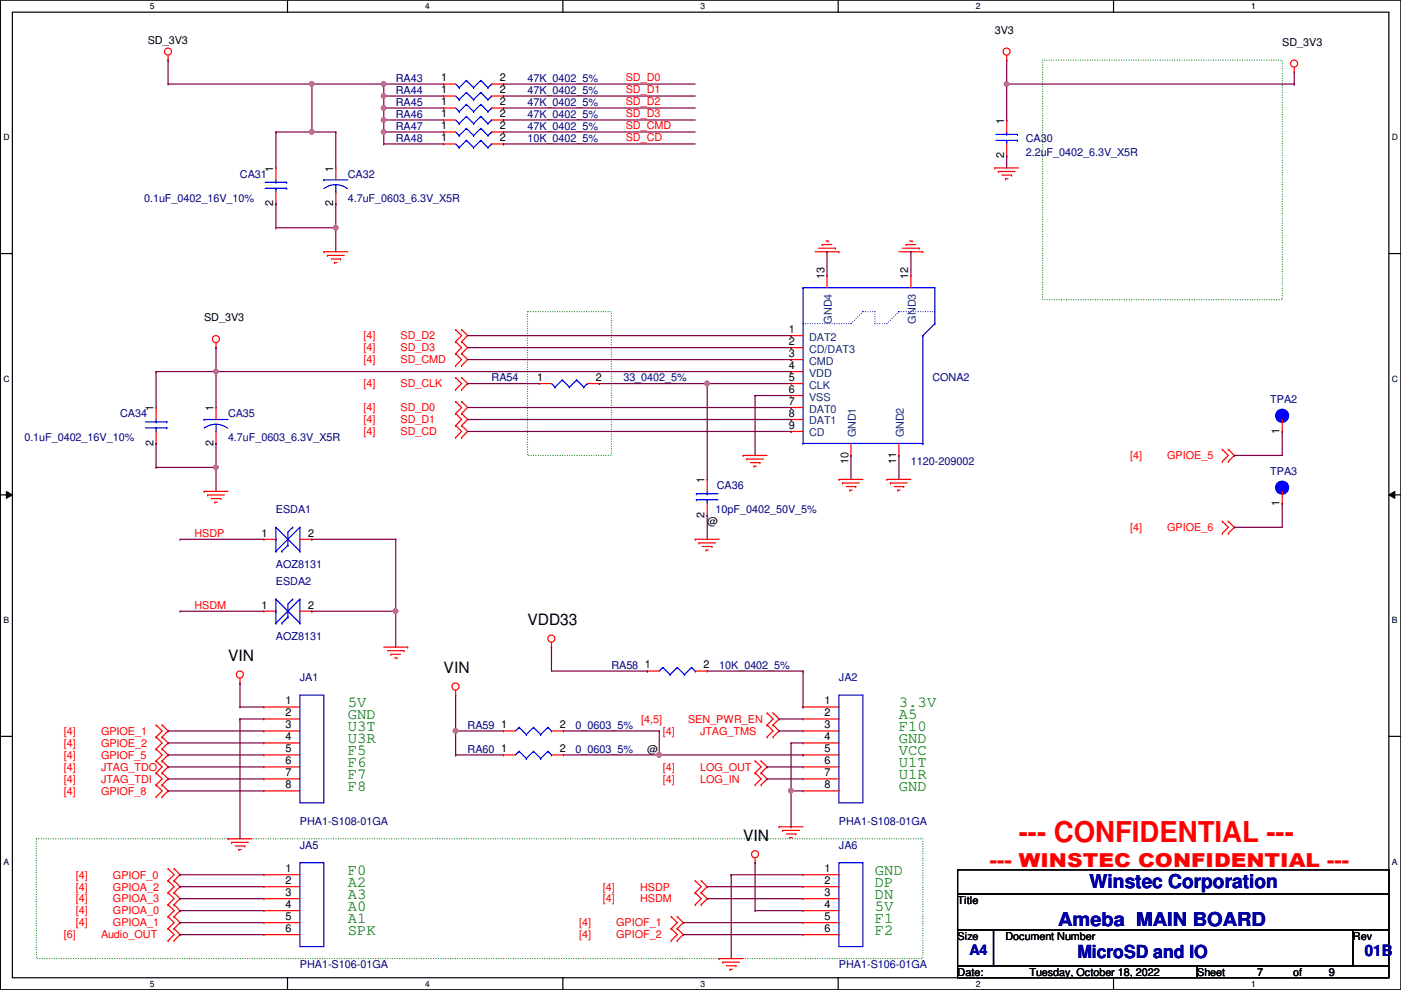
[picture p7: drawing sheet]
<svg xmlns="http://www.w3.org/2000/svg" width="297mm" height="210mm" viewBox="0 0 297 210" stroke-linecap="round" stroke-linejoin="round" font-family="sans-serif">
<path d="M.1 0h296.9v209.8h-296.9zM2.6 2.6h291.9v204.7h-291.9z" fill="none" stroke="#000" stroke-width=".25"/>
<g fill="#fff">
<path d="M31.8 .3h1v2h-1z"/>
<path d="M31.8 207.6h1v1.9h-1z"/>
</g>
<path d="M61 0v2.6M61 207.3v2.5" fill="none" stroke="#000" stroke-width=".25"/>
<g fill="#fff">
<path d="M90.1 .3h1v2h-1z"/>
<path d="M90.1 207.6h1v1.9h-1z"/>
</g>
<path d="M119.3 0v2.6M119.3 207.3v2.5" fill="none" stroke="#000" stroke-width=".25"/>
<g fill="#fff">
<path d="M148.5 .3h1v2h-1z"/>
<path d="M148.5 207.6h1v1.9h-1z"/>
</g>
<path d="M177.7 0v2.6M177.7 207.3v2.5" fill="none" stroke="#000" stroke-width=".25"/>
<g fill="#fff">
<path d="M206.9 .3h1v2h-1z"/>
<path d="M206.9 207.6h1v1.9h-1z"/>
</g>
<path d="M236.1 0v2.6M236.1 207.3v2.5" fill="none" stroke="#000" stroke-width=".25"/>
<g fill="#fff">
<path d="M265.3 .3h.9v2h-.9z"/>
<path d="M265.3 207.6h.9v1.9h-.9z"/>
<path d="M.7 28.2h1.3v1.9h-1.3z"/>
<path d="M295.1 28.2h1.3v1.9h-1.3z"/>
<path d="M.7 79.3h1.3v2h-1.3z"/>
<path d="M295.1 79.3h1.3v2h-1.3z"/>
</g>
<path d="M.1 53.8h2.5M294.5 53.8h2.5" fill="none" stroke="#000" stroke-width=".25"/>
<g fill="#fff">
<path d="M.7 130.5h1.2v2h-1.2z"/>
<path d="M295.1 130.5h1.2v2h-1.2z"/>
</g>
<path d="M.1 104.9h2.5M294.5 104.9h2.5" fill="none" stroke="#000" stroke-width=".25"/>
<path d="M1.4 104.2l1.2 .7-1.2 .8zM294.5 104.9l1.2-.7v1.5z" fill="#000"/>
<path d="M1.4 104.2l1.2 .7-1.2 .8zM294.5 104.9l1.2-.7v1.5z" fill="none" stroke="#000" stroke-width=".21"/>
<g fill="#fff">
<path d="M.7 181.7h1.2v2h-1.2z"/>
<path d="M295.1 181.7h1.2v2h-1.2z"/>
</g>
<path d="M.1 156.1h2.5M294.5 156.1h2.5M203 184.4h91.5v5.1h-91.5zM203 189.5h91.5v7.6h-91.5zM203 197.1h7.6v7.7h-7.6zM210.6 197.1h76.2v7.7h-76.2zM286.8 197.1h7.7v7.7h-7.7zM203 204.8h50.8v2.5h-50.8zM253.8 204.8h40.7v2.5h-40.7z" fill="none" stroke="#000" stroke-width=".25"/>
<path d="M221.1 12.7h50.8v50.8h-50.8zM111.8 66.1h17.8v30.5h-17.8zM7.7 177.8h188v25.4h-188z" fill="none" stroke="#007f00" stroke-width=".25" stroke-dasharray="0 .5"/>
<g fill="none" stroke="#f00" stroke-width=".25">
<path d="M35.6 12.7h.1M35.6 11.7v1M213.4 12.7h.1M213.4 11.7v1M274.4 15.3h.1M274.4 14.3v1M210.9 35.6h.1M210.9 35.6h5.1M211.7 36.4h.1M211.7 36.4h3.5M212.4 37.1h2.1M213.2 37.9h.1"/>
<path d="M213.2 37.9h.5M214.5 37.1h.1M68.7 53.4h.1M68.7 53.4h5M69.4 54.1h.1M69.4 54.1h3.6M70.2 54.9h2M70.9 55.7h.1M70.9 55.7h.6M72.2 54.9h.1M172.8 53.4h5.1M173.6 52.6h3.5"/>
<path d="M174.3 51.9h.1M174.3 51.9h2.1M175.1 51.1h.5M175.6 51.1h.1M177.1 52.6h.1M177.9 53.4h.1M190.6 53.4h5.1M191.3 52.6h3.6M192.1 51.9h.1M192.1 51.9h2M192.9 51.1h.5M193.4 51.1h.1"/>
<path d="M194.9 52.6h.1M195.7 53.4h.1M45.8 73.7h.1M45.8 72.7v1M96.6 72.4h.1M96.6 69.9h.1M96.6 75h.1M96.6 77.5h.1M96.6 69.9l1.3 1.3-1.3 1.2M96.6 72.4l1.3 1.3-1.3 1.3M96.6 75l1.3 1.2-1.3 1.3M97.9 69.9h.1"/>
<path d="M97.9 72.4h.1M97.9 75h.1M97.9 77.5h.1M97.9 69.9l1.2 1.3-1.2 1.2M97.9 72.4l1.2 1.3-1.2 1.3M97.9 75l1.2 1.2-1.2 1.3M96.6 82.6h.1M96.6 80.1h.1M96.6 87.7h.1M96.6 85.1h.1M96.6 90.2h.1M96.6 92.8h.1"/>
<path d="M96.6 80.1l1.3 1.2-1.3 1.3M96.6 85.1l1.3 1.3-1.3 1.3M96.6 87.7l1.3 1.2-1.3 1.3M96.6 90.2l1.3 1.3-1.3 1.3M97.9 80.1h.1M97.9 82.6h.1M97.9 85.1h.1M97.9 87.7h.1M97.9 90.2h.1M97.9 92.8h.1M97.9 80.1l1.2 1.2-1.2 1.3M97.9 85.1l1.2 1.3-1.2 1.3"/>
<path d="M97.9 87.7l1.2 1.2-1.2 1.3M97.9 90.2l1.2 1.3-1.2 1.3M157.6 96.6h.1M157.6 96.6h5M158.3 97.3h.1M158.3 97.3h3.6M159.1 98.1h2M159.8 98.8h.1M159.8 98.8h.6M161.1 98.1h.1M259.2 97.8h.1M259.2 95.3h.1"/>
<path d="M259.2 95.3l1.2 1.3-1.2 1.2M260.4 95.3h.1M260.4 97.8h.1M260.4 95.3l1.3 1.3-1.3 1.2M43.3 104.2h.1M43.3 104.2h5M44 104.9h.1M44 104.9h3.6M44.8 105.7h2M45.5 106.5h.1M45.5 106.5h.6M46.8 105.7h.1"/>
<path d="M147.4 114.3h.1M147.4 114.3h5.1M148.2 115.1h.1M148.2 115.1h3.5M148.9 115.9h2.1M149.7 116.6h.1M149.7 116.6h.5M151 115.9h.1M177.9 101.6h.1M177.9 101.6h5.1M178.6 102.4h.1M178.6 102.4h3.6"/>
<path d="M179.4 103.2h2M180.2 103.9h.1M180.2 103.9h.5M181.4 103.2h.1M188 101.6h.1M188 101.6h5.1M188.8 102.4h.1M188.8 102.4h3.6M189.6 103.2h2M190.3 103.9h.1M190.3 103.9h.5M191.6 103.2h.1"/>
<path d="M259.2 113.1h.1M259.2 110.5h.1M259.2 110.5l1.2 1.3-1.2 1.3M260.4 110.5h.1M260.4 113.1h.1M260.4 110.5l1.3 1.3-1.3 1.3M81.4 137.2h5M82.1 138h3.6M82.9 138.7h.1M82.9 138.7h2M83.6 139.5h.6M84.2 139.5h.1"/>
<path d="M85.7 138h.1M86.4 137.2h.1M116.9 137.2h.1M116.9 136.2v1M33.1 158.8h.1M33.1 156.3h.1M33.1 153.7h.1M33.1 153.7l1.3 1.3-1.3 1.3M33.1 158.8l1.3 1.3-1.3 1.2M33.1 156.3l1.3 1.2-1.3 1.3M34.4 158.8h.1M34.4 156.3h.1"/>
<path d="M34.4 153.7h.1M34.4 153.7l1.2 1.3-1.2 1.3M34.4 158.8l1.2 1.3-1.2 1.2M34.4 156.3l1.2 1.2-1.2 1.3M50.9 144.8h.1M50.9 143.8v1M96.6 147.4h.1M96.6 146.3v1.1M162.6 153.7h.1M162.6 151.2h.1M162.6 156.3h.1M162.6 151.2l1.3 1.2-1.3 1.3"/>
<path d="M162.6 153.7l1.3 1.3-1.3 1.3M163.9 151.2h.1M163.9 153.7h.1M163.9 156.3h.1M163.9 151.2l1.3 1.2-1.3 1.3M163.9 153.7l1.3 1.3-1.3 1.3M33.1 161.3h.1M33.1 163.9h.1M33.1 166.4h.1M33.1 169h.1M33.1 161.3l1.3 1.3-1.3 1.3M33.1 163.9l1.3 1.2-1.3 1.3"/>
<path d="M33.1 166.4l1.3 1.3-1.3 1.3M34.4 161.3h.1M34.4 163.9h.1M34.4 166.4h.1M34.4 169h.1M34.4 161.3l1.2 1.3-1.2 1.3M34.4 163.9l1.2 1.2-1.2 1.3M34.4 166.4l1.2 1.3-1.2 1.3M48.3 177.8h.1M48.3 177.8h5.1M49.1 178.6h.1M49.1 178.6h3.6"/>
<path d="M49.9 179.4h2M51.9 179.4h.1M160.1 163.9h.1M160.1 161.3h.1M160.1 166.4h.1M160.1 161.3l1.3 1.3-1.3 1.3M160.1 163.9l1.3 1.2-1.3 1.3M161.4 161.3h.1M161.4 163.9h.1M161.4 166.4h.1M161.4 161.3l1.2 1.3-1.2 1.3M161.4 163.9l1.2 1.2-1.2 1.3"/>
<path d="M165.2 175.3h.1M165.2 175.3h5.1M165.9 176.1h.1M165.9 176.1h3.6M166.7 176.8h2M167.5 177.6h.1M167.5 177.6h.5M168.7 176.8h.1M35.6 186.7h.1M35.6 184.2h.1M35.6 189.3h.1M35.6 191.8h.1"/>
<path d="M35.6 194.4h.1M35.6 196.9h.1M35.6 199.4h.1M35.6 184.2l1.3 1.3-1.3 1.2M35.6 186.7l1.3 1.3-1.3 1.3M35.6 189.3l1.3 1.2-1.3 1.3M35.6 191.8l1.3 1.3-1.3 1.3M35.6 194.4l1.3 1.2-1.3 1.3M35.6 196.9l1.3 1.3-1.3 1.2M36.9 184.2h.1M36.9 186.7h.1M36.9 189.3h.1"/>
<path d="M36.9 191.8h.1M36.9 194.4h.1M36.9 196.9h.1M36.9 199.4h.1M36.9 184.2l1.3 1.3-1.3 1.2M36.9 186.7l1.3 1.3-1.3 1.3M36.9 189.3l1.3 1.2-1.3 1.3M36.9 191.8l1.3 1.3-1.3 1.3M36.9 194.4l1.3 1.2-1.3 1.3M36.9 196.9l1.3 1.3-1.3 1.2M50.6 180.1h.1M50.6 180.1h.5"/>
<path d="M142.3 196.9h.1M142.3 194.4h.1M142.3 199.4h.1M142.3 194.4l1.3 1.2-1.3 1.3M142.3 196.9l1.3 1.3-1.3 1.2M143.6 194.4h.1M143.6 196.9h.1M143.6 199.4h.1M143.6 194.4l1.3 1.2-1.3 1.3M143.6 196.9l1.3 1.3-1.3 1.2M147.4 189.3h.1M147.4 186.7h.1"/>
<path d="M147.4 191.8h.1M147.4 186.7l1.3 1.3-1.3 1.3M147.4 189.3l1.3 1.2-1.3 1.3M148.7 186.7h.1M148.7 189.3h.1M148.7 191.8h.1M148.7 186.7l1.2 1.3-1.2 1.3M148.7 189.3l1.2 1.2-1.2 1.3M160.1 182.9h.1M160.1 181.9v1M152.5 203.2h.1M152.5 203.2h5.1"/>
<path d="M153.2 204h.1M153.2 204h3.6M154 204.8h2M154.8 205.5h.1M154.8 205.5h.5M156 204.8h.1"/>
<circle cx="35.6" cy="10.9" r=".75"/>
<circle cx="213.4" cy="10.9" r=".75"/>
<circle cx="274.4" cy="13.5" r=".75"/>
<circle cx="45.8" cy="71.9" r=".75"/>
<circle cx="116.9" cy="135.4" r=".75"/>
<circle cx="50.9" cy="143" r=".75"/>
<circle cx="96.6" cy="145.6" r=".75"/>
<circle cx="160.1" cy="181.1" r=".75"/>
</g>
<circle cx="271.8" cy="88.2" r=".75" fill="#00f"/>
<circle cx="271.8" cy="88.2" r=".75" fill="none" stroke="#00f" stroke-width="1.5"/>
<g fill="none" stroke="#f00" stroke-width=".25">
<path d="M94.1 20.4h.1M94.1 22.9h.1M94.1 25.4h.1M94.1 20.4h2.5M94.1 22.9h2.5M94.1 25.4h2.5M104.2 20.4h2.6M104.2 22.9h2.6M104.2 25.4h2.6M106.8 20.4h.1M106.8 22.9h.1M106.8 25.4h.1"/>
<path d="M213.4 25.4h.1M213.4 33.1h.1M213.4 25.4v2.6M213.4 30.5v2.6M175.3 58.5h.1M175.3 58.5v2.5M193.1 58.5h.1M193.1 58.5v2.5M167.7 78.8h.1M167.7 76.2h.1M167.7 71.2h.1M167.7 73.7h.1"/>
<path d="M167.7 78.8h2.6M167.7 76.2h2.6M167.7 71.2h2.6M167.7 73.7h2.6M33.1 86.4h.1M33.1 94h.1M33.1 86.4v2.5M33.1 91.5v2.5M45.8 86.4h.1M45.8 94h.1M45.8 86.4v2.5M45.8 91.5v2.5"/>
<path d="M167.7 81.3h.1M167.7 86.4h.1M167.7 88.9h.1M167.7 91.5h.1M167.7 83.9h.1M167.7 81.3h2.6M167.7 86.4h2.6M167.7 88.9h2.6M167.7 91.5h2.6M167.7 83.9h2.6M180.4 96.6h.1M180.4 94v2.6"/>
<path d="M190.6 96.6h.1M190.6 94v2.6M271.9 91.5h.1M271.9 88.9v2.6M56 114.3h.1M56 114.3h2.5M63.6 114.3h2.5M66.1 114.3h.1M149.9 101.6h.1M149.9 109.3h.1M149.9 101.6v2.6M149.9 106.7v2.6"/>
<path d="M56 129.6h.1M56 129.6h2.5M63.6 129.6h2.5M66.1 129.6h.1"/>
</g>
<g fill="none" stroke="#00f" stroke-width=".25">
<path d="M98.9 19.6h.1M98.9 19.6l-1.5 1.5M98.9 19.6l1.5 1.5M101.9 19.6h.1M101.9 19.6l-1.5 1.5M101.9 19.6l1.6 1.5M96.6 20.4l.8 .7M96.6 22.9l.8 .8M96.6 25.4l.8 .8M97.4 21.1h.1M97.4 23.7h.1M97.4 26.2h.1"/>
<path d="M98.9 22.1h.1M98.9 24.7h.1M98.9 22.1l-1.5 1.6M98.9 22.1l1.5 1.6M98.9 24.7l-1.5 1.5M98.9 24.7l1.5 1.5M100.4 21.1h.1M100.4 23.7h.1M100.4 26.2h.1M101.9 22.1h.1M101.9 24.7h.1M101.9 22.1l-1.5 1.6"/>
<path d="M101.9 22.1l1.6 1.6M101.9 24.7l-1.5 1.5M101.9 24.7l1.6 1.5M103.5 21.1h.1M103.5 23.7h.1M103.5 26.2h.1M104.2 20.4h.1M104.2 22.9h.1M104.2 25.4h.1M104.2 20.4l-.7 .7M104.2 22.9l-.7 .8M104.2 25.4l-.7 .8"/>
<path d="M211.2 29.8h4.5M211.2 28.5h4.5M213.4 28.5h.1M213.4 29.8h.1M213.4 28v.5M213.4 29.8v.7M215.7 29.8h.1M215.7 28.5h.1M170.3 61h.1M170.3 61v33M170.3 61h27.9v7.6M195.7 71.2h.1"/>
<path d="M195.7 71.2v22.8M198.2 68.6h.1M198.2 68.6l-2.5 2.6M30.8 90.7h4.6M30.8 89.5h4.6M33.1 89.5h.1M33.1 90.7h.1M33.1 88.9v.6M33.1 90.7v.8M35.4 90.7h.1M35.4 89.5h.1M43.3 88.9h.1"/>
<path d="M43.3 88.9h5M45.8 91.5h.1M45.8 90l-1.6 .2-.9 .6M45.8 90l1 .1 1.5 .7M45.8 90v1.5M170.3 94h.1M170.3 94h25.4M195.7 94h.1M58.5 114.3h.1M58.5 116.9h.1M58.5 111.8h.1M58.5 111.8v5.1"/>
<path d="M58.5 111.8l5.1 5.1M59.8 116.9h.1M61 114.3h.1M61 115.6h.1M61 115.6l-1.2 1.3M62.1 111.8h.1M62.1 111.8l-1.1 1v2.8M63.6 116.9h.1M63.6 111.8h.1M63.6 111.8l-5.1 5.1M63.6 111.8v5.1M147.7 106h.1"/>
<path d="M147.7 104.7h.1M147.7 106h4.5M147.7 104.7h4.5M149.9 104.7h.1M149.9 106h.1M149.9 104.2v.5M149.9 106v.7M58.5 129.6h.1M58.5 132.1h.1M58.5 127h.1M58.5 127v5.1M58.5 127l5.1 5.1"/>
<path d="M59.8 132.1h.1M61 129.6h.1M61 130.9h.1M61 130.9l-1.2 1.2M62.1 127h.1M62.1 127l-1.1 1.1v2.8M63.6 132.1h.1M63.6 127h.1M63.6 127v5.1M63.6 127l-5.1 5.1"/>
</g>
<g fill="none" stroke="#00f" stroke-width=".25" stroke-dasharray="0 .5">
<path d="M170.3 68.6h10.1M180.4 68.6h.1M180.4 68.6l2.6-2.5M183 66.1h.1M183 66.1h2.5M185.5 66.1h.1M185.5 66.1v2.5M185.5 68.6h.1M185.5 68.6h2.5M188 68.6h.1M188 68.6l2.6-2.5M190.6 66.1h.1"/>
<path d="M190.6 66.1h7.6M198.2 66.1h.1"/>
</g>
<circle cx="271.8" cy="103.4" r=".75" fill="#00f"/>
<circle cx="271.8" cy="103.4" r=".75" fill="none" stroke="#00f" stroke-width="1.5"/>
<g fill="none" stroke="#f00" stroke-width=".25">
<path d="M94.1 17.8h.1M94.1 17.8h2.5M104.2 17.8h2.6M106.8 17.8h.1M58.5 35.6h.1M58.5 35.6v2.5M71.2 35.6h.1M71.2 35.6v2.5M94.1 28h.1M94.1 30.5h.1M94.1 28h2.5M94.1 30.5h2.5"/>
<path d="M104.2 28h2.6M104.2 30.5h2.6M106.8 28h.1M106.8 30.5h.1M58.5 43.2h.1M58.5 40.7v2.5M71.2 43.2h.1M71.2 40.7v2.5M114.4 81.3h.1M114.4 81.3h2.5M124.5 81.3h2.6M127.1 81.3h.1"/>
<path d="M271.9 106.7h.1M271.9 104.2v2.5M56 149.9h.1M56 152.4h.1M56 155h.1M56 157.5h.1M56 155h7.6M56 149.9h7.6M56 152.4h7.6M56 157.5h7.6M106.8 155h.1M106.8 155h2.5"/>
<path d="M116.9 155h2.6M119.5 155h.1M137.2 142.3h.1M137.2 142.3h2.6M147.4 142.3h2.5M149.9 142.3h.1M170.3 149.9h.1M170.3 152.4h.1M170.3 155h.1M170.3 157.5h.1M170.3 155h7.6M170.3 149.9h7.6"/>
<path d="M170.3 152.4h7.6M170.3 157.5h7.6M56 160.1h.1M56 162.6h.1M56 165.1h.1M56 167.7h.1M56 160.1h7.6M56 162.6h7.6M56 165.1h7.6M56 167.7h7.6M106.8 160.1h.1M106.8 160.1h2.5"/>
<path d="M116.9 160.1h2.6M119.5 160.1h.1M170.3 160.1h.1M170.3 162.6h.1M170.3 165.1h.1M170.3 167.7h.1M170.3 160.1h7.6M170.3 162.6h7.6M170.3 165.1h7.6M170.3 167.7h7.6M56 185.5h.1M56 188h.1"/>
<path d="M56 190.5h.1M56 193.1h.1M56 195.6h.1M56 198.2h.1M56 185.5h7.6M56 188h7.6M56 190.5h7.6M56 193.1h7.6M56 195.6h7.6M56 198.2h7.6M170.3 185.5h.1M170.3 188h.1"/>
<path d="M170.3 190.5h.1M170.3 193.1h.1M170.3 195.6h.1M170.3 198.2h.1M170.3 185.5h7.6M170.3 188h7.6M170.3 190.5h7.6M170.3 193.1h7.6M170.3 195.6h7.6M170.3 198.2h7.6"/>
</g>
<g fill="none" stroke="#00f" stroke-width=".25">
<path d="M96.6 17.8l.8 .8M97.4 18.6h.1M98.9 17.1h.1M98.9 17.1l-1.5 1.5M98.9 17.1l1.5 1.5M100.4 18.6h.1M101.9 17.1h.1M101.9 17.1l-1.5 1.5M101.9 17.1l1.6 1.5M103.5 18.6h.1M104.2 17.8h.1M104.2 17.8l-.7 .8"/>
<path d="M56.2 39.9h4.6M56.2 38.7h4.6M58.5 38.7h.1M58.5 39.9h.1M58.5 38.1v.6M58.5 39.9v.8M60.8 39.9h.1M60.8 38.7h.1M68.7 38.1h.1M68.7 38.1h5M71.2 39.2l-1.6 .2-.9 .6M71.2 39.2l1 .1 1.5 .7"/>
<path d="M71.2 39.2v1.5M96.6 28l.8 .7M96.6 30.5l.8 .8M97.4 28.7h.1M97.4 31.3h.1M98.9 27.2h.1M98.9 29.8h.1M98.9 27.2l-1.5 1.5M98.9 27.2l1.5 1.5M98.9 29.8l-1.5 1.5M98.9 29.8l1.5 1.5M100.4 28.7h.1"/>
<path d="M100.4 31.3h.1M101.9 27.2h.1M101.9 29.8h.1M101.9 27.2l-1.5 1.5M101.9 27.2l1.6 1.5M101.9 29.8l-1.5 1.5M101.9 29.8l1.6 1.5M103.5 28.7h.1M103.5 31.3h.1M104.2 28h.1M104.2 30.5h.1M104.2 28l-.7 .7"/>
<path d="M104.2 30.5l-.7 .8M71.2 40.7h.1M116.9 81.3l.8 .8M117.7 82.1h.1M119.2 80.6h.1M119.2 80.6l-1.5 1.5M119.2 80.6l1.5 1.5M120.7 82.1h.1M122.3 80.6h.1M122.3 80.6l-1.6 1.5M122.3 80.6l1.5 1.5M123.8 82.1h.1"/>
<path d="M124.5 81.3h.1M124.5 81.3l-.7 .8M63.6 147.4h5.1v22.8h-5.1zM110.1 154.2h.1M110.1 159.3h.1M110.1 154.2l-.8 .8M110.1 154.2l1.5 1.5M110.1 159.3l-.8 .8M110.1 159.3l1.5 1.5M111.6 155.7h.1M113.1 154.2h.1M113.1 159.3h.1"/>
<path d="M113.1 154.2l-1.5 1.5M113.1 154.2l1.5 1.5M113.1 159.3l-1.5 1.5M113.1 159.3l1.5 1.5M114.6 155.7h.1M116.2 154.2h.1M116.2 159.3h.1M116.2 154.2l-1.6 1.5M116.2 154.2l.7 .8M116.2 159.3l-1.6 1.5M116.2 159.3l.7 .8M116.9 155h.1"/>
<path d="M140.5 141.5h.1M140.5 141.5l-.7 .8M140.5 141.5l1.6 1.5M142.1 143h.1M143.6 141.5h.1M143.6 141.5l-1.5 1.5M143.6 141.5l1.5 1.5M145.1 143h.1M146.6 141.5h.1M146.6 141.5l-1.5 1.5M146.6 141.5l.8 .8M147.4 142.3h.1"/>
<path d="M177.9 147.4h5.1v22.8h-5.1zM111.6 160.8h.1M114.6 160.8h.1M116.9 160.1h.1M63.6 182.9h5.1v17.8h-5.1zM177.9 182.9h5.1v17.8h-5.1z"/>
</g>
<path d="M35.6 17.8h.1M35.6 17.8h45.8M66.1 17.8h.1M66.1 17.8v10.2" fill="none" stroke="#7f0040" stroke-width=".25"/>
<circle cx="81.3" cy="17.8" r=".49" fill="#f0f"/>
<circle cx="81.3" cy="17.8" r=".49" fill="none" stroke="#f0f" stroke-width=".25"/>
<circle cx="66.1" cy="17.8" r=".49" fill="#f0f"/>
<circle cx="66.1" cy="17.8" r=".49" fill="none" stroke="#f0f" stroke-width=".25"/>
<path d="M81.4 17.8h.1M81.4 17.8h12.7M81.4 17.8v5.1M106.8 17.8h.1M106.8 17.8h40.6M81.4 20.4h.1" fill="none" stroke="#7f0040" stroke-width=".25"/>
<circle cx="81.3" cy="22.9" r=".49" fill="#f0f"/>
<circle cx="81.3" cy="22.9" r=".49" fill="none" stroke="#f0f" stroke-width=".25"/>
<path d="M81.4 20.4h.1M81.4 20.4h12.7" fill="none" stroke="#7f0040" stroke-width=".25"/>
<circle cx="81.3" cy="20.3" r=".49" fill="#f0f"/>
<circle cx="81.3" cy="20.3" r=".49" fill="none" stroke="#f0f" stroke-width=".25"/>
<path d="M81.4 22.9h.1M81.4 25.4h.1M81.4 22.9v2.5M81.4 22.9h12.7M81.4 25.4h12.7M106.8 20.4h.1M106.8 22.9h.1M106.8 20.4h40.6M106.8 22.9h40.6" fill="none" stroke="#7f0040" stroke-width=".25"/>
<circle cx="81.3" cy="25.4" r=".49" fill="#f0f"/>
<circle cx="81.3" cy="25.4" r=".49" fill="none" stroke="#f0f" stroke-width=".25"/>
<path d="M58.5 28h.1M58.5 28h12.7M58.5 28v7.6M66.1 28h.1M81.4 25.4h.1M81.4 25.4v2.6M106.8 25.4h.1M106.8 25.4h40.6" fill="none" stroke="#7f0040" stroke-width=".25"/>
<circle cx="66.1" cy="28" r=".49" fill="#f0f"/>
<circle cx="66.1" cy="28" r=".49" fill="none" stroke="#f0f" stroke-width=".25"/>
<path d="M71.2 28h.1M71.2 28v7.6M81.4 28h.1M81.4 28v2.5" fill="none" stroke="#7f0040" stroke-width=".25"/>
<circle cx="81.3" cy="28" r=".49" fill="#f0f"/>
<circle cx="81.3" cy="28" r=".49" fill="none" stroke="#f0f" stroke-width=".25"/>
<path d="M81.4 28h.1M81.4 30.5h.1M81.4 28h12.7M81.4 30.5h12.7M106.8 28h.1M106.8 30.5h.1M106.8 28h40.6M106.8 30.5h40.6M58.5 43.2h.1M58.5 43.2v5.1M71.2 43.2h.1M71.2 43.2v5.1" fill="none" stroke="#7f0040" stroke-width=".25"/>
<circle cx="71.2" cy="48.3" r=".49" fill="#f0f"/>
<circle cx="71.2" cy="48.3" r=".49" fill="none" stroke="#f0f" stroke-width=".25"/>
<g fill="none" stroke="#7f0040" stroke-width=".25">
<path d="M58.5 48.3h.1M58.5 48.3h12.7M71.2 48.3h.1M71.2 48.3v5.1M33.1 78.8h.1M33.1 78.8h134.6M33.1 78.8v7.6M45.8 73.7h.1M45.8 78.8h.1M45.8 73.7v12.7M99.1 71.2h68.6M99.1 73.7h68.6"/>
<path d="M99.1 76.2h68.6M167.7 71.2h.1M167.7 73.7h.1M167.7 76.2h.1M167.7 78.8h.1"/>
</g>
<circle cx="45.8" cy="78.8" r=".49" fill="#f0f"/>
<circle cx="45.8" cy="78.8" r=".49" fill="none" stroke="#f0f" stroke-width=".25"/>
<g fill="none" stroke="#7f0040" stroke-width=".25">
<path d="M33.1 94h.1M33.1 99.1h.1M33.1 94v5.1M45.8 94h.1M45.8 94v5.1h-12.7M99.1 81.3h.1M99.1 81.3h15.3M99.1 86.4h68.6M99.1 88.9h68.6M99.1 91.5h68.6M167.7 86.4h.1M167.7 88.9h.1"/>
<path d="M167.7 91.5h.1"/>
</g>
<circle cx="45.8" cy="99.1" r=".49" fill="#f0f"/>
<circle cx="45.8" cy="99.1" r=".49" fill="none" stroke="#f0f" stroke-width=".25"/>
<g fill="none" stroke="#7f0040" stroke-width=".25">
<path d="M35.6 12.7h.1M35.6 12.7v5.1M213.4 17.8h.1M213.4 12.7v5.1M274.4 17.8h.1M274.4 15.3v2.5M213.4 33.1h.1M213.4 33.1v2.5M45.8 99.1h.1M45.8 99.1v5.1M127.1 81.3h.1M127.1 81.3h40.6"/>
<path d="M149.9 81.3h.1M149.9 81.3v20.3M149.9 109.3h.1M149.9 109.3v5"/>
</g>
<circle cx="149.9" cy="81.3" r=".49" fill="#f0f"/>
<circle cx="149.9" cy="81.3" r=".49" fill="none" stroke="#f0f" stroke-width=".25"/>
<g fill="none" stroke="#7f0040" stroke-width=".25">
<path d="M175.3 53.4h.1M175.3 53.4v5.1M193.1 53.4h.1M193.1 53.4v5.1M160.1 83.9h.1M160.1 83.9v12.7M160.1 83.9h7.6M180.4 96.6h.1M180.4 96.6v5M190.6 96.6h.1M190.6 96.6v5M261.7 96.6h.1"/>
<path d="M271.9 91.5h.1M271.9 91.5v5.1h-10.2M261.7 111.8h.1M271.9 106.7h.1M271.9 106.7v5.1h-10.2M35.6 155h.1M35.6 157.5h.1M35.6 155h20.4M35.6 157.5h20.4M50.9 144.8h.1M50.9 149.9h.1M50.9 152.4h.1"/>
<path d="M50.9 144.8v5.1M50.9 152.4v25.4M50.9 149.9h5.1M50.9 152.4h5.1M96.6 155h.1M96.6 147.4v7.6M119.5 155h20.3M139.8 155h.1M139.8 155v5.1M35.6 160.1h.1M35.6 162.6h.1M35.6 165.1h.1"/>
<path d="M35.6 167.7h.1M35.6 160.1h20.4M35.6 162.6h20.4M35.6 165.1h20.4M35.6 167.7h20.4M96.6 160.1h.1M96.6 160.1h10.2M119.5 160.1h50.8M139.8 160.1h.1M162.6 162.6h.1M162.6 165.1h.1M162.6 162.6h7.7"/>
<path d="M162.6 165.1h7.7M170.3 160.1h.1"/>
</g>
<circle cx="139.8" cy="160" r=".49" fill="#f0f"/>
<circle cx="139.8" cy="160" r=".49" fill="none" stroke="#f0f" stroke-width=".25"/>
<path d="M96.6 155h.1M96.6 155h10.2M96.6 155v5.1M96.6 160.1h.1" fill="none" stroke="#7f0040" stroke-width=".25"/>
<circle cx="96.6" cy="155" r=".49" fill="#f0f"/>
<circle cx="96.6" cy="155" r=".49" fill="none" stroke="#f0f" stroke-width=".25"/>
<path d="M167.7 157.5h.1M167.7 157.5v17.8M167.7 157.5h2.6M167.7 175.3h.1M167.7 167.7h.1M167.7 167.7h2.6" fill="none" stroke="#7f0040" stroke-width=".25"/>
<circle cx="167.7" cy="167.7" r=".49" fill="#f0f"/>
<circle cx="167.7" cy="167.7" r=".49" fill="none" stroke="#f0f" stroke-width=".25"/>
<path d="M38.2 114.3h.1M38.2 114.3h17.8M66.1 114.3h.1M66.1 114.3h17.8M83.9 114.3h.1M83.9 114.3v15.3h-17.8M38.2 129.6h.1M38.2 129.6h17.8M66.1 129.6h.1M116.9 137.2h.1M116.9 137.2v5.1h20.3M137.2 142.3h.1" fill="none" stroke="#7f0040" stroke-width=".25"/>
<circle cx="83.9" cy="129.6" r=".49" fill="#f0f"/>
<circle cx="83.9" cy="129.6" r=".49" fill="none" stroke="#f0f" stroke-width=".25"/>
<path d="M213.4 17.8h61M274.4 17.8h.1M83.9 129.6h.1M83.9 129.6v7.6M149.9 142.3h20.4M170.3 149.9h.1M170.3 142.3h.1M170.3 142.3v7.6" fill="none" stroke="#7f0040" stroke-width=".25"/>
<circle cx="213.4" cy="17.8" r=".49" fill="#f0f"/>
<circle cx="213.4" cy="17.8" r=".49" fill="none" stroke="#f0f" stroke-width=".25"/>
<g fill="none" stroke="#7f0040" stroke-width=".25">
<path d="M213.4 17.8v7.6M213.4 25.4h.1M165.2 155h.1M165.2 152.4h.1M165.2 155h5.1M165.2 152.4h5.1M38.2 185.5h.1M38.2 188h.1M38.2 190.5h.1M38.2 193.1h.1M38.2 195.6h.1M38.2 198.2h.1"/>
<path d="M38.2 185.5h17.8M38.2 188h17.8M38.2 190.5h17.8M38.2 193.1h17.8M38.2 195.6h17.8M38.2 198.2h17.8M144.9 195.6h.1M144.9 198.2h.1M144.9 195.6h25.4M144.9 198.2h25.4M149.9 188h.1M149.9 190.5h.1"/>
<path d="M149.9 188h20.4M149.9 190.5h20.4M155 185.5h.1M155 185.5h15.3M155 185.5v17.7M160.1 182.9h.1M160.1 193.1h.1M160.1 182.9v10.2M160.1 193.1h10.2"/>
</g>
<circle cx="81.3" cy="17.8" r=".49" fill="#f0f"/>
<circle cx="81.3" cy="17.8" r=".49" fill="none" stroke="#f0f" stroke-width=".25"/>
<circle cx="66.1" cy="17.8" r=".49" fill="#f0f"/>
<circle cx="66.1" cy="17.8" r=".49" fill="none" stroke="#f0f" stroke-width=".25"/>
<circle cx="81.3" cy="22.9" r=".49" fill="#f0f"/>
<circle cx="81.3" cy="22.9" r=".49" fill="none" stroke="#f0f" stroke-width=".25"/>
<circle cx="81.3" cy="20.3" r=".49" fill="#f0f"/>
<circle cx="81.3" cy="20.3" r=".49" fill="none" stroke="#f0f" stroke-width=".25"/>
<circle cx="81.3" cy="25.4" r=".49" fill="#f0f"/>
<circle cx="81.3" cy="25.4" r=".49" fill="none" stroke="#f0f" stroke-width=".25"/>
<circle cx="66.1" cy="28" r=".49" fill="#f0f"/>
<circle cx="66.1" cy="28" r=".49" fill="none" stroke="#f0f" stroke-width=".25"/>
<circle cx="81.3" cy="28" r=".49" fill="#f0f"/>
<circle cx="81.3" cy="28" r=".49" fill="none" stroke="#f0f" stroke-width=".25"/>
<circle cx="71.2" cy="48.3" r=".49" fill="#f0f"/>
<circle cx="71.2" cy="48.3" r=".49" fill="none" stroke="#f0f" stroke-width=".25"/>
<circle cx="45.8" cy="78.8" r=".49" fill="#f0f"/>
<circle cx="45.8" cy="78.8" r=".49" fill="none" stroke="#f0f" stroke-width=".25"/>
<circle cx="45.8" cy="99.1" r=".49" fill="#f0f"/>
<circle cx="45.8" cy="99.1" r=".49" fill="none" stroke="#f0f" stroke-width=".25"/>
<circle cx="149.9" cy="81.3" r=".49" fill="#f0f"/>
<circle cx="149.9" cy="81.3" r=".49" fill="none" stroke="#f0f" stroke-width=".25"/>
<circle cx="139.8" cy="160" r=".49" fill="#f0f"/>
<circle cx="139.8" cy="160" r=".49" fill="none" stroke="#f0f" stroke-width=".25"/>
<circle cx="96.6" cy="155" r=".49" fill="#f0f"/>
<circle cx="96.6" cy="155" r=".49" fill="none" stroke="#f0f" stroke-width=".25"/>
<circle cx="167.7" cy="167.7" r=".49" fill="#f0f"/>
<circle cx="167.7" cy="167.7" r=".49" fill="none" stroke="#f0f" stroke-width=".25"/>
<circle cx="83.9" cy="129.6" r=".49" fill="#f0f"/>
<circle cx="83.9" cy="129.6" r=".49" fill="none" stroke="#f0f" stroke-width=".25"/>
<circle cx="213.4" cy="17.8" r=".49" fill="#f0f"/>
<circle cx="213.4" cy="17.8" r=".49" fill="none" stroke="#f0f" stroke-width=".25"/>
<text font-size="6.1" fill="#f00" x="216" y="178.4">--- CONFIDENTIAL ---</text>
<text font-size="4.1" fill="#f00" x="209.9" y="183.9">--- WINSTEC CONFIDENTIAL ---</text>
<g font-size="4.1" fill="#0000a0">
<text x="231" y="188.2">Winstec Corporation</text>
<text x="224.4" y="196.3">Ameba MAIN BOARD</text>
</g>
<text font-size="3.8" fill="#0000a0" x="228.4" y="203.2">MicroSD and IO</text>
<g font-size="3.3">
<text x="111.8" y="132.5">VDD33</text>
<text x="48.3" y="140.2">VIN</text>
<text x="94.1" y="142.7">VIN</text>
<text x="157.6" y="178.3">VIN</text>
</g>
<g font-size="3.3" fill="#007f00">
<text x="73.7" y="150">5V</text>
<text x="190.6" y="150">3.3V</text>
<text x="73.7" y="152.5">GND</text>
<text x="73.7" y="155.1">U3T</text>
<text x="190.6" y="152.5">A5</text>
<text x="190.6" y="155.1">F10</text>
<text x="73.7" y="160.1">F5</text>
<text x="73.7" y="157.6">U3R</text>
<text x="190.6" y="157.6">GND</text>
<text x="190.6" y="160.1">VCC</text>
<text x="73.7" y="162.7">F6</text>
<text x="73.7" y="167.8">F8</text>
<text x="73.7" y="165.2">F7</text>
<text x="190.6" y="167.8">GND</text>
<text x="190.6" y="165.2">U1R</text>
<text x="190.6" y="162.7">U1T</text>
<text x="73.7" y="185.5">F0</text>
<text x="185.5" y="185.5">GND</text>
<text x="73.7" y="190.6">A3</text>
<text x="73.7" y="188.1">A2</text>
<text x="185.5" y="188.1">DP</text>
<text x="185.5" y="190.6">DN</text>
<text x="73.7" y="193.2">A0</text>
<text x="73.7" y="195.7">A1</text>
<text x="185.5" y="193.2">5V</text>
<text x="185.5" y="195.7">F1</text>
<text x="73.7" y="198.2">SPK</text>
<text x="185.5" y="198.2">F2</text>
</g>
<text font-size="3.3" fill="#0000a0" x="289.4" y="202.8">01B</text>
<text font-size="3" fill="#0000a0" x="205.6" y="202.5">A4</text>
<g font-size="2.3">
<text x="31.3" y="9.2">SD_3V3</text>
<text x="210.9" y="7.2">3V3</text>
<text x="271.9" y="9.7">SD_3V3</text>
<text x="93.6" y="17.3">1</text>
<text x="106" y="17.3">2</text>
<text x="93.6" y="19.8">1</text>
<text x="93.6" y="22.4">1</text>
<text x="106" y="19.8">2</text>
<text x="106" y="22.4">2</text>
<text x="93.6" y="24.9">1</text>
<text x="93.6" y="27.4">1</text>
<text x="93.6" y="30">1</text>
<text x="106" y="24.9">2</text>
<text x="106" y="27.4">2</text>
<text x="106" y="30">2</text>
<text x="212.9" y="26.2" transform="rotate(-90 212.9 26.2)">1</text>
<text x="212.9" y="33.6" transform="rotate(-90 212.9 33.6)">2</text>
<text x="58" y="36.4" transform="rotate(-90 58 36.4)">1</text>
<text x="70.7" y="36.4" transform="rotate(-90 70.7 36.4)">1</text>
<text x="58" y="43.7" transform="rotate(-90 58 43.7)">2</text>
<text x="70.7" y="43.7" transform="rotate(-90 70.7 43.7)">2</text>
<text x="174.8" y="59.2" transform="rotate(-90 174.8 59.2)">13</text>
<text x="192.6" y="59.2" transform="rotate(-90 192.6 59.2)">12</text>
<text x="43.3" y="68.2">SD_3V3</text>
<text x="167.2" y="70.6">1</text>
<text x="167.2" y="75.7">3</text>
<text x="167.2" y="73.2">2</text>
<text x="113.9" y="80.8">1</text>
<text x="126.3" y="80.8">2</text>
<text x="167.2" y="78.2">4</text>
<text x="167.2" y="80.8">5</text>
<text x="167.2" y="83.3">6</text>
<text x="32.6" y="87.2" transform="rotate(-90 32.6 87.2)">1</text>
<text x="45.3" y="87.2" transform="rotate(-90 45.3 87.2)">1</text>
<text x="167.2" y="85.9">7</text>
<text x="167.2" y="88.4">8</text>
<text x="32.6" y="94.5" transform="rotate(-90 32.6 94.5)">2</text>
<text x="45.3" y="94.5" transform="rotate(-90 45.3 94.5)">2</text>
<text x="167.2" y="90.9">9</text>
<text x="271.3" y="92" transform="rotate(-90 271.3 92)">1</text>
<text x="179.9" y="98.3" transform="rotate(-90 179.9 98.3)">10</text>
<text x="190" y="98.3" transform="rotate(-90 190 98.3)">11</text>
<text x="149.4" y="102.4" transform="rotate(-90 149.4 102.4)">1</text>
<text x="271.3" y="107.2" transform="rotate(-90 271.3 107.2)">1</text>
<text x="55.5" y="113.8">1</text>
<text x="65.4" y="113.8">2</text>
<text x="149.4" y="109.8" transform="rotate(-90 149.4 109.8)">2</text>
<text x="149.9" y="111.3">@</text>
<text x="55.5" y="129">1</text>
<text x="65.4" y="129">2</text>
<text x="136.7" y="141.7">1</text>
<text x="149.2" y="141.7">2</text>
<text x="60.5" y="149.4">1</text>
<text x="174.8" y="149.4">1</text>
<text x="60.5" y="151.9">2</text>
<text x="60.5" y="154.4">3</text>
<text x="106.3" y="154.4">1</text>
<text x="118.7" y="154.4">2</text>
<text x="174.8" y="151.9">2</text>
<text x="174.8" y="154.4">3</text>
<text x="60.5" y="157">4</text>
<text x="60.5" y="159.5">5</text>
<text x="106.3" y="159.5">1</text>
<text x="118.7" y="159.5">2</text>
<text x="137.2" y="159.6">@</text>
<text x="174.8" y="157">4</text>
<text x="174.8" y="159.5">5</text>
<text x="60.5" y="162.1">6</text>
<text x="60.5" y="164.6">7</text>
<text x="60.5" y="167.1">8</text>
<text x="174.8" y="162.1">6</text>
<text x="174.8" y="164.6">7</text>
<text x="174.8" y="167.1">8</text>
<text x="60.5" y="184.9">1</text>
<text x="174.8" y="184.9">1</text>
<text x="60.5" y="187.5">2</text>
<text x="60.5" y="190">3</text>
<text x="174.8" y="187.5">2</text>
<text x="174.8" y="190">3</text>
<text x="203" y="191.6">Title</text>
<text x="60.5" y="192.5">4</text>
<text x="60.5" y="195.1">5</text>
<text x="60.5" y="197.6">6</text>
<text x="174.8" y="192.5">4</text>
<text x="174.8" y="195.1">5</text>
<text x="174.8" y="197.6">6</text>
<text x="203" y="199.2">Size</text>
<text x="213.2" y="199.2">Document Number</text>
<text x="286.8" y="199.2">Rev</text>
<text x="203" y="206.8">Date:</text>
<text x="218.3" y="206.8">Tuesday, October 18, 2022</text>
<text x="253.8" y="206.8">Sheet</text>
<text x="266.5" y="206.8">7</text>
<text x="274.1" y="206.8">of</text>
<text x="281.8" y="206.8">9</text>
</g>
<g font-size="2.3" fill="#00007f">
<text x="83.9" y="17.4">RA43</text>
<text x="111.8" y="17.4">47K_0402_5%</text>
<text x="83.9" y="19.9">RA44</text>
<text x="83.9" y="22.4">RA45</text>
<text x="111.8" y="19.9">47K_0402_5%</text>
<text x="111.8" y="22.4">47K_0402_5%</text>
<text x="83.9" y="25">RA46</text>
<text x="83.9" y="27.5">RA47</text>
<text x="111.8" y="25">47K_0402_5%</text>
<text x="111.8" y="27.5">47K_0402_5%</text>
<text x="83.9" y="30.1">RA48</text>
<text x="111.8" y="30.1">10K_0402_5%</text>
<text x="217.5" y="30.1">CA30</text>
<text x="217.5" y="33.1">2.2uF_0402_6.3V_X5R</text>
<text x="50.9" y="37.7">CA31</text>
<text x="73.7" y="37.7">CA32</text>
<text x="30.6" y="42.8">0.1uF_0402_16V_10%</text>
<text x="73.7" y="42.8">4.7uF_0603_6.3V_X5R</text>
<text x="104.2" y="80.9">RA54</text>
<text x="132.2" y="80.9">33_0402_5%</text>
<text x="197.7" y="80.9">CONA2</text>
<text x="25.5" y="88.5">CA34</text>
<text x="48.3" y="88.5">CA35</text>
<text x="269.3" y="85.4">TPA2</text>
<text x="5.2" y="93.6">0.1uF_0402_16V_10%</text>
<text x="48.3" y="93.6">4.7uF_0603_6.3V_X5R</text>
<text x="193.1" y="98.6">1120-209002</text>
<text x="269.3" y="100.7">TPA3</text>
<text x="152" y="103.7">CA36</text>
<text x="58.5" y="108.8">ESDA1</text>
<text x="151.7" y="108.8">10pF_0402_50V_5%</text>
<text x="58.5" y="120.5">AOZ8131</text>
<text x="58.5" y="124">ESDA2</text>
<text x="58.5" y="135.7">AOZ8131</text>
<text x="129.6" y="141.8">RA58</text>
<text x="152.5" y="141.8">10K_0402_5%</text>
<text x="63.6" y="144.4">JA1</text>
<text x="177.9" y="144.4">JA2</text>
<text x="99.1" y="154.5">RA59</text>
<text x="122" y="154.5">0_0603_5%</text>
<text x="99.1" y="159.6">RA60</text>
<text x="122" y="159.6">0_0603_5%</text>
<text x="63.6" y="174.8">PHA1-S108-01GA</text>
<text x="63.6" y="179.9">JA5</text>
<text x="177.9" y="174.8">PHA1-S108-01GA</text>
<text x="177.9" y="179.9">JA6</text>
<text x="63.6" y="205.3">PHA1-S106-01GA</text>
<text x="177.9" y="205.3">PHA1-S106-01GA</text>
</g>
<g font-size="2.3" fill="#f00">
<text x="132.7" y="17.1">SD_D0</text>
<text x="132.7" y="19.6">SD_D1</text>
<text x="132.7" y="22.2">SD_D2</text>
<text x="132.7" y="24.7">SD_D3</text>
<text x="132.7" y="27.3">SD_CMD</text>
<text x="132.7" y="29.8">SD_CD</text>
<text x="77" y="72">[4]</text>
<text x="84.9" y="72">SD_D2</text>
<text x="77" y="74.5">[4]</text>
<text x="77" y="77">[4]</text>
<text x="84.9" y="74.5">SD_D3</text>
<text x="84.9" y="77">SD_CMD</text>
<text x="77" y="82.1">[4]</text>
<text x="84.9" y="82.1">SD_CLK</text>
<text x="77" y="87.2">[4]</text>
<text x="77" y="89.7">[4]</text>
<text x="84.9" y="87.2">SD_D0</text>
<text x="84.9" y="89.7">SD_D1</text>
<text x="77" y="92.3">[4]</text>
<text x="84.9" y="92.3">SD_CD</text>
<text x="239.6" y="97.4">[4]</text>
<text x="247.5" y="97.4">GPIOE_5</text>
<text x="41.2" y="113.8">HSDP</text>
<text x="239.6" y="112.6">[4]</text>
<text x="247.5" y="112.6">GPIOE_6</text>
<text x="41.2" y="129.1">HSDM</text>
<text x="13.5" y="155.8">[4]</text>
<text x="21.4" y="155.8">GPIOE_1</text>
<text x="136" y="153.2">[4,5]</text>
<text x="140.5" y="155.8">[4]</text>
<text x="145.9" y="153.2">SEN_PWR_EN</text>
<text x="148.4" y="155.8">JTAG_TMS</text>
<text x="13.5" y="160.9">[4]</text>
<text x="13.5" y="158.3">[4]</text>
<text x="21.4" y="160.9">GPIOF_5</text>
<text x="21.4" y="158.3">GPIOE_2</text>
<text x="13.5" y="163.4">[4]</text>
<text x="13.5" y="165.9">[4]</text>
<text x="21.4" y="163.4">JTAG_TDO</text>
<text x="21.4" y="165.9">JTAG_TDI</text>
<text x="140.5" y="163.4">[4]</text>
<text x="140.5" y="165.9">[4]</text>
<text x="148.4" y="163.4">LOG_OUT</text>
<text x="148.4" y="165.9">LOG_IN</text>
<text x="13.5" y="168.5">[4]</text>
<text x="21.4" y="168.5">GPIOF_8</text>
<text x="16.1" y="186.3">[4]</text>
<text x="16.1" y="188.8">[4]</text>
<text x="16.1" y="191.3">[4]</text>
<text x="24" y="186.3">GPIOF_0</text>
<text x="24" y="188.8">GPIOA_2</text>
<text x="24" y="191.3">GPIOA_3</text>
<text x="127.8" y="188.8">[4]</text>
<text x="127.8" y="191.3">[4]</text>
<text x="135.7" y="188.8">HSDP</text>
<text x="135.7" y="191.3">HSDM</text>
<text x="16.1" y="193.9">[4]</text>
<text x="16.1" y="196.4">[4]</text>
<text x="24" y="193.9">GPIOA_0</text>
<text x="24" y="196.4">GPIOA_1</text>
<text x="122.8" y="196.4">[4]</text>
<text x="130.6" y="196.4">GPIOF_1</text>
<text x="13.5" y="199">[6]</text>
<text x="21.4" y="199">Audio_OUT</text>
<text x="122.8" y="199">[4]</text>
<text x="130.6" y="199">GPIOF_2</text>
</g>
<g font-size="2.3" fill="#00407f">
<text x="176.4" y="68.6" transform="rotate(-90 176.4 68.6)">GND4</text>
<text x="194.2" y="68.6" transform="rotate(-90 194.2 68.6)">GND3</text>
<text x="171.5" y="77.3">CMD</text>
<text x="171.5" y="72.2">DAT2</text>
<text x="171.5" y="74.8">CD/DAT3</text>
<text x="171.5" y="79.8">VDD</text>
<text x="171.5" y="82.4">CLK</text>
<text x="171.5" y="87.5">DAT0</text>
<text x="171.5" y="84.9">VSS</text>
<text x="171.5" y="90">DAT1</text>
<text x="171.5" y="92.5">CD</text>
<text x="181.5" y="92.8" transform="rotate(-90 181.5 92.8)">GND1</text>
<text x="191.6" y="92.8" transform="rotate(-90 191.6 92.8)">GND2</text>
</g>
<g font-size="1.8">
<text x="31.8" y="1.9">5</text>
<text x="90.1" y="1.9">4</text>
<text x="148.5" y="1.9">3</text>
<text x="206.9" y="1.9">2</text>
<text x="265.3" y="1.9">1</text>
<text x=".7" y="29.8">D</text>
<text x="295.1" y="29.8">D</text>
<text x=".7" y="80.9">C</text>
<text x="295.1" y="80.9">C</text>
<text x=".7" y="132.1">B</text>
<text x="295.1" y="132.1">B</text>
<text x=".7" y="183.3">A</text>
<text x="295.1" y="183.3">A</text>
<text x="31.8" y="209.2">5</text>
<text x="90.1" y="209.2">4</text>
<text x="148.5" y="209.2">3</text>
<text x="206.9" y="209.2">2</text>
<text x="265.3" y="209.2">1</text>
</g>
</svg>
